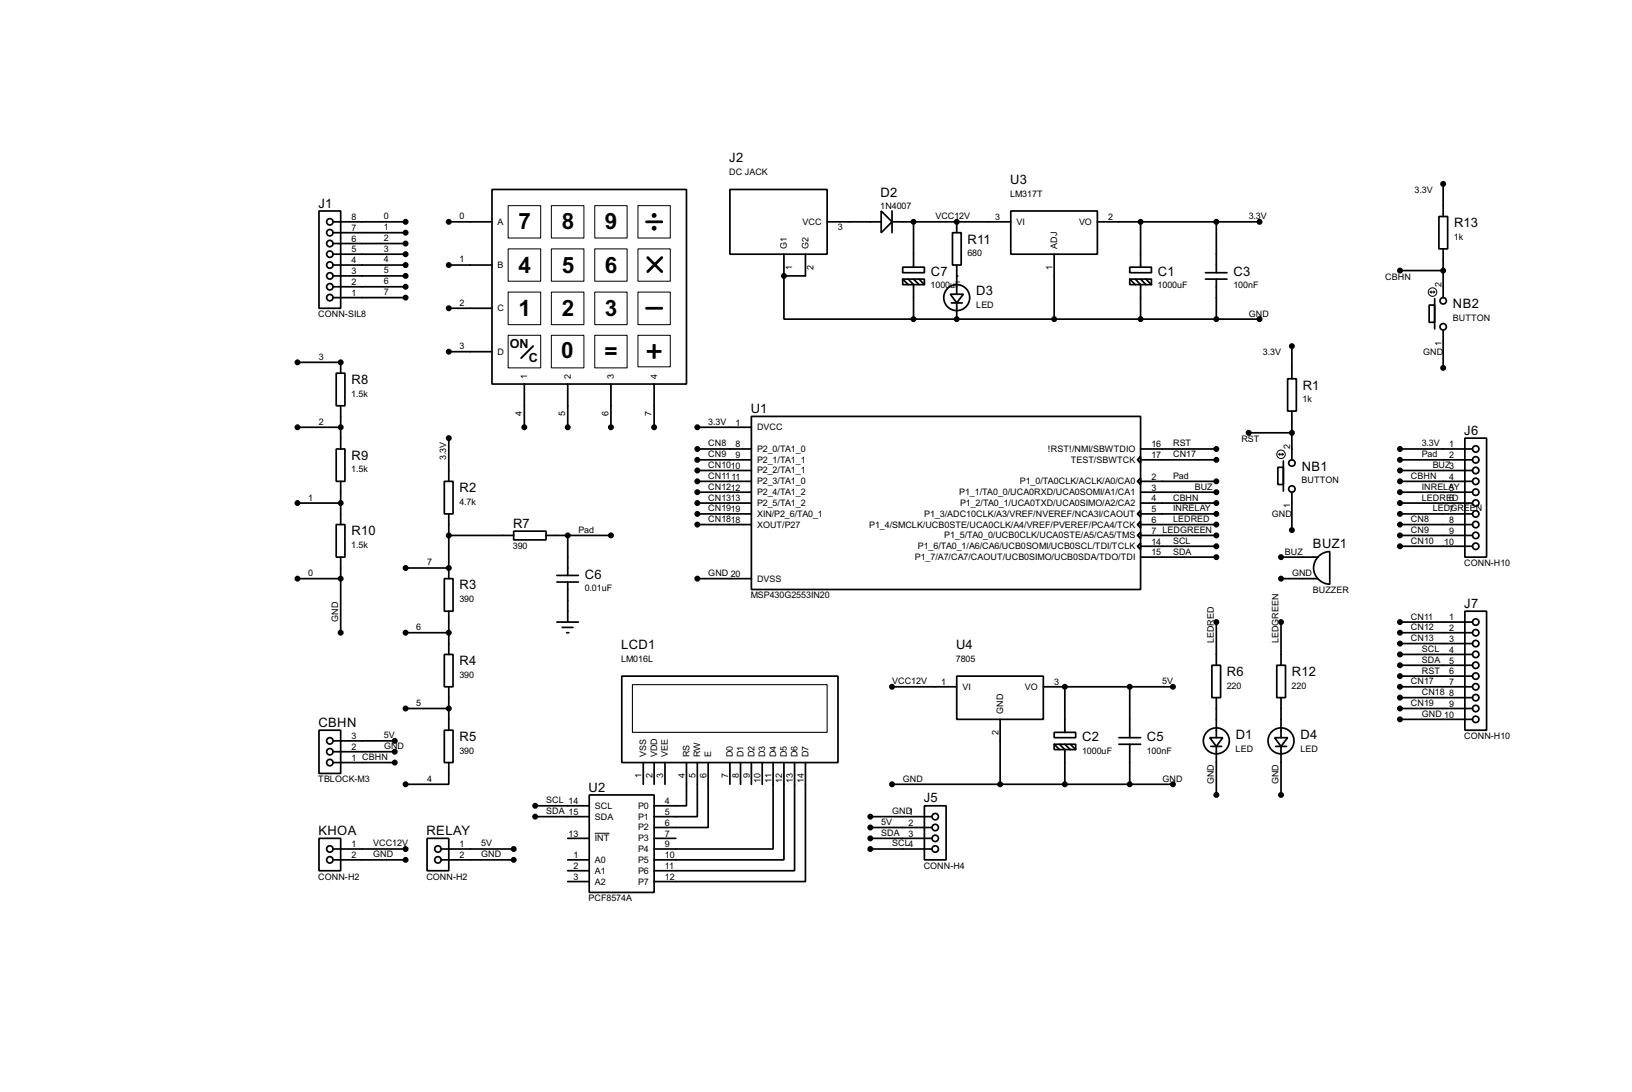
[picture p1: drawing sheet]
<svg xmlns="http://www.w3.org/2000/svg" width="383mm" height="256mm" viewBox="0 0 383 256" stroke-linecap="round" stroke-linejoin="round" font-family="sans-serif">
<g fill="none" stroke="#000" stroke-width=".4">
<path d="M75 49.6h5.1v22.8h-5.1zM78.3 52.1h17M78.3 54.7h17M78.3 57.2h17M78.3 59.7h17M105.5 52.1h10.1M115.6 44.5h45.7v45.7h-45.7zM171.5 44.5h22.9v15.2h-22.9zM184.2 59.7v5.1M189.3 59.7v5.1h-5.1M194.4 52.1h12.7M207.1 49.6l2.5 2.5-2.5 2.6z"/>
<path d="M209.6 52.1h27.9M209.6 49.6v5.1M214.7 52.1v10.7M223.8 54.7h2.1v7.6h-2.1zM224.8 52.1v2.6M237.5 49.6h20.4v10.1h-20.4zM247.7 59.7v15.3M257.9 52.1h38.1M268 52.1v10.7M285.8 52.1v12M338.1 50.9h2.1v7.6h-2.1zM339.1 43.2v7.7"/>
<path d="M339.1 58.5v11.4M78.3 62.3h17M78.3 64.8h17M78.3 67.4h17M78.3 69.9h17M105.5 62.3h10.1M105.5 72.4h10.1M184.2 64.8v10.2h30.5M212.1 62.8h5.1v1.3h-5.1zM212.1 65.6h5.1v1.3h-5.1zM212.1 65.6l1.3 1.3M213.4 65.6l1.3 1.3v8.1"/>
<path d="M214.7 75h81.3M214.7 65.6l1.3 1.3M216 65.6l1.2 1.3M223.3 69.1h3.1l-1.6 2.1zM223.6 71.2h2.5M224.8 62.3v6.8M224.8 71.2v3.8M265.5 62.8h5.1v1.3h-5.1zM265.5 65.6h5.1v1.3h-5.1zM265.5 65.6l1.3 1.3M266.8 65.6l1.2 1.3v8.1M268 65.6l1.3 1.3"/>
<path d="M269.3 65.6l1.3 1.3M283.3 64.1h5M283.3 65.6h5M285.8 65.6v9.4M329 63.6h10.1M335.8 71.7h1.3v4h-1.3zM337.1 70.2v7.1M339.1 77.5v8.9M69.9 85.1h10.2v2.6M79 87.7h2.1v7.6h-2.1zM80.1 95.3v10.2M105.5 82.6h10.1"/>
<path d="M123.2 90.2v10.2M133.4 90.2v10.2M143.6 90.2v10.2M153.7 90.2v10.2M176.6 97.8h91.4v40.7h-91.4zM302.6 89h2v7.6h-2zM303.6 81.3v7.7M303.6 96.6v11.4M69.9 100.4h10.2M69.9 118.2h10.2M79 105.5h2.1v7.6h-2.1zM80.1 113.1v10.1"/>
<path d="M104.4 113.1h2.1v7.6h-2.1zM105.5 102.9v10.2M163.9 100.4h12.7M163.9 105.5h12.7M163.9 113.1h12.7M163.9 115.6h12.7M163.9 118.2h12.7M163.9 108h12.7M163.9 110.5h12.7M267.3 113.1l.7-.8v1.5zM268 119.9v1.6l-.7-.8zM268 107.2v1.6l-.7-.8z"/>
<path d="M268 105.5h17.8M268 113.1h17.8M268 115.6h17.8M268 118.2h17.8M268 108h17.8M293.4 101.7h10.2M300.3 109.8h1.3v4h-1.3zM301.6 108.3v7.1M303.6 115.6v8.9M329 105.5h17M329 113.1h17M329 115.6h17"/>
<path d="M329 118.2h17M329 108h17M329 110.5h17M344.2 102.9h5.1v28h-5.1zM69.9 135.9h10.2M79 123.2h2.1v7.7h-2.1zM80.1 130.9v17.7M95.3 133.4h10.2M104.4 135.9h2.1v7.7h-2.1zM105.5 120.7v15.2M105.5 125.8h15.2M120.7 124.8h7.6v2h-7.6z"/>
<path d="M128.3 125.8h15.3M130.9 136.7h5M130.9 135.2h5M133.4 125.8v9.4M133.4 136.7v9.4M163.9 135.9h12.7M163.9 120.7h12.7M163.9 123.2h12.7M267.3 125.8l.7-.8v1.5zM267.3 128.3l.7-.7v1.5zM268 122.5v1.5l-.7-.8zM268 130.9h17.8"/>
<path d="M268 120.7h17.8M268 128.3h17.8M268 125.8h17.8M268 123.2h17.8M301 135.9h8.7M301 130.9h8.7M309.8 130.7a3.8 3.8 0 0 1 2.7-1.1v7.6a3.8 3.8 0 0 1-3.5-2.4 3.8 3.8 0 0 1 .8-4.1zM329 120.7h17M329 128.3h17M329 125.8h17M329 123.2h17M95.3 148.6h10.2"/>
<path d="M104.4 153.7h2.1v7.6h-2.1zM105.5 143.6v10.1M130.9 146.1h5M132.1 147.4h2.6M133.2 148.6h.5M146.1 158.8h50.8v20.3h-50.8zM224.8 158.8h20.4v10.2h-20.4zM284.8 156.3h2v7.6h-2zM285.8 146.1v10.2M300 156.3h2.1v7.6h-2.1zM301 146.1v10.2M329 148.6h17"/>
<path d="M329 146.1h17M329 151.2h17M329 153.7h17M329 156.3h17M329 158.8h17M344.2 143.6h5.1v27.9h-5.1zM75 171.5h5.1v10.2h-5.1zM78.3 179.1h14.5M78.3 176.6h14.5M78.3 174h14.5M95.3 166.4h10.2M104.4 171.5h2.1v7.6h-2.1z"/>
<path d="M105.5 179.1v5.1h-10.2M105.5 161.3v10.2M151.2 179.1v5.1M153.7 179.1v5.1M156.3 179.1v5.1M161.3 179.1v10.2h-7.6M163.9 179.1v12.7h-10.2M166.4 179.1v15.3h-12.7M171.5 179.1v5.1M174 179.1v5.1M176.6 179.1v5.1M179.1 179.1v5.1"/>
<path d="M181.7 179.1v20.3h-28M184.2 179.1v22.9h-30.5M186.7 179.1v25.4h-33M189.3 179.1v28h-35.6M209.6 161.3h15.2M235 169v15.2M245.2 161.3h30.4M247.7 172h5.1v1.3h-5.1zM247.7 174.8h5.1v1.3h-5.1zM247.7 174.8l1.3 1.3M249 174.8l1.2 1.3v8.1M250.2 161.3v10.7"/>
<path d="M250.2 174.8l1.3 1.3M251.5 174.8l1.3 1.3M262.9 173.3h5.1M262.9 174.8h5.1M265.5 161.3v12M265.5 174.8v9.4M284.3 173.3h3l-1.5 2zM284.5 175.3h2.6M285.8 163.9v9.4M285.8 175.3v11.4M299.5 173.3h3.1l-1.6 2zM299.8 175.3h2.5"/>
<path d="M301 163.9v9.4M301 175.3v11.4M329 161.3h17M329 166.4h17M329 163.9h17M329 169h17M75 196.9h5.1v7.6h-5.1zM78.3 199.4h17M100.4 196.9h5.1v7.6h-5.1zM103.7 199.4h17M125.8 189.3h12.7M125.8 191.8h12.7"/>
<path d="M133.4 196.9h5.1M138.5 186.7h15.2v22.9h-15.2zM153.7 196.9h5.1M204.5 191.8h14.5M204.5 199.4h14.5M204.5 194.4h14.5M204.5 196.9h14.5M209.6 184.2h66M217.2 189.3h5.1v12.7h-5.1zM78.3 202h17M103.7 202h17M133.4 202h5.1"/>
<path d="M133.4 204.5h5.1M133.4 207.1h5.1"/>
<circle cx="77.5" cy="59.7" r=".75"/>
<circle cx="77.5" cy="54.7" r=".75"/>
<circle cx="77.5" cy="57.2" r=".75"/>
<circle cx="77.5" cy="52.1" r=".75"/>
<circle cx="77.5" cy="69.9" r=".75"/>
<circle cx="77.5" cy="62.3" r=".75"/>
<circle cx="77.5" cy="67.4" r=".75"/>
<circle cx="77.5" cy="64.8" r=".75"/>
<circle cx="224.8" cy="69.9" r="3.1"/>
<circle cx="339.1" cy="70.7" r=".75"/>
<circle cx="339.1" cy="76.8" r=".75"/>
<circle cx="303.5" cy="114.9" r=".75"/>
<circle cx="303.5" cy="108.8" r=".75"/>
<circle cx="346.7" cy="113.1" r=".75"/>
<circle cx="346.7" cy="105.5" r=".75"/>
<circle cx="346.7" cy="108" r=".75"/>
<circle cx="346.7" cy="110.5" r=".75"/>
<circle cx="346.7" cy="118.2" r=".75"/>
<circle cx="346.7" cy="115.6" r=".75"/>
<circle cx="346.7" cy="123.2" r=".75"/>
<circle cx="346.7" cy="120.7" r=".75"/>
<circle cx="346.7" cy="128.3" r=".75"/>
<circle cx="346.7" cy="125.8" r=".75"/>
<circle cx="346.7" cy="148.6" r=".75"/>
<circle cx="346.7" cy="151.2" r=".75"/>
<circle cx="346.7" cy="153.7" r=".75"/>
<circle cx="346.7" cy="158.8" r=".75"/>
<circle cx="346.7" cy="156.3" r=".75"/>
<circle cx="346.7" cy="146.1" r=".75"/>
<circle cx="77.5" cy="179.1" r=".75"/>
<circle cx="77.5" cy="176.6" r=".75"/>
<circle cx="77.5" cy="174" r=".75"/>
<circle cx="285.8" cy="174" r="3.1"/>
<circle cx="301" cy="174" r="3.1"/>
<circle cx="346.7" cy="161.3" r=".75"/>
<circle cx="346.7" cy="166.4" r=".75"/>
<circle cx="346.7" cy="163.9" r=".75"/>
<circle cx="346.7" cy="169" r=".75"/>
<circle cx="77.5" cy="199.4" r=".75"/>
<circle cx="102.9" cy="199.4" r=".75"/>
<circle cx="219.7" cy="194.4" r=".75"/>
<circle cx="219.7" cy="196.9" r=".75"/>
<circle cx="219.7" cy="191.8" r=".75"/>
<circle cx="219.7" cy="199.4" r=".75"/>
<circle cx="77.5" cy="202" r=".75"/>
<circle cx="102.9" cy="202" r=".75"/>
</g>
<g fill="#000">
<circle cx="224.8" cy="52.1" r=".2"/>
<circle cx="184.2" cy="64.8" r=".2"/>
<circle cx="224.8" cy="75" r=".2"/>
<circle cx="224.8" cy="64.8" r=".2"/>
<circle cx="80.1" cy="85.1" r=".2"/>
<circle cx="105.5" cy="133.4" r=".2"/>
<circle cx="250.2" cy="161.3" r=".2"/>
</g>
<g fill="none" stroke="#000" stroke-width=".23">
<path d="M119.4 48.3h7.7v7.6h-7.7zM119.4 58.5h7.7v7.6h-7.7zM129.6 48.3h7.6v7.6h-7.6zM129.6 58.5h7.6v7.6h-7.6zM139.8 48.3h7.6v7.6h-7.6zM139.8 58.5h7.6v7.6h-7.6zM149.9 48.3h7.6v7.6h-7.6zM149.9 58.5h7.6v7.6h-7.6zM119.4 68.6h7.7v7.7h-7.7zM119.4 78.8h7.7v7.6h-7.7zM129.6 68.6h7.6v7.7h-7.6zM129.6 78.8h7.6v7.6h-7.6z"/>
<path d="M139.8 68.6h7.6v7.7h-7.6zM139.8 78.8h7.6v7.6h-7.6zM149.9 68.6h7.6v7.7h-7.6zM149.9 78.8h7.6v7.4h-7.6zM336.1 68.6h1M336.1 68.6l.3 .3M336.4 68.4l-.3 .2M336.9 68.4l.2 .2M337.1 68.6l-.2 .3M300.5 106.7h1.1M300.5 106.7l.3 .3M300.8 106.5l-.3 .2"/>
<path d="M301.3 106.5l.3 .2M301.6 106.7l-.3 .3M139.8 195.7h3.4"/>
<circle cx="336.6" cy="68.6" r="1"/>
<circle cx="301" cy="106.7" r="1"/>
</g>
<g fill="none" stroke="#000" stroke-width=".65">
<path d="M151.9 52.1h3.6M151.9 72.4h3.6M152.2 60.5l3.3 3.3M155.5 60.5l-3.3 3.3"/>
<circle cx="153.7" cy="53.6" r=".25"/>
<circle cx="153.7" cy="50.6" r=".25"/>
</g>
<path d="M125.3 81.3l-2.8 2.8" fill="none" stroke="#000" stroke-width=".45"/>
<g fill="#000" stroke="#000" stroke-width=".4">
<circle cx="95.3" cy="57.2" r=".5"/>
<circle cx="95.3" cy="52.1" r=".5"/>
<circle cx="95.3" cy="54.7" r=".5"/>
<circle cx="95.3" cy="59.7" r=".5"/>
<circle cx="105.4" cy="52.1" r=".5"/>
<circle cx="214.6" cy="52.1" r=".5"/>
<circle cx="224.8" cy="52.1" r=".5"/>
<circle cx="268" cy="52.1" r=".5"/>
<circle cx="285.8" cy="52.1" r=".5"/>
<circle cx="295.9" cy="52.1" r=".5"/>
<circle cx="339.1" cy="43.2" r=".5"/>
<circle cx="95.3" cy="64.8" r=".5"/>
<circle cx="95.3" cy="69.9" r=".5"/>
<circle cx="95.3" cy="67.4" r=".5"/>
<circle cx="95.3" cy="62.3" r=".5"/>
<circle cx="105.4" cy="72.4" r=".5"/>
<circle cx="105.4" cy="62.3" r=".5"/>
<circle cx="184.2" cy="64.8" r=".5"/>
<circle cx="214.6" cy="75" r=".5"/>
<circle cx="224.8" cy="75" r=".5"/>
<circle cx="247.7" cy="75" r=".5"/>
<circle cx="268" cy="75" r=".5"/>
<circle cx="285.8" cy="75" r=".5"/>
<circle cx="295.9" cy="75" r=".5"/>
<circle cx="328.9" cy="63.6" r=".5"/>
<circle cx="339.1" cy="63.6" r=".5"/>
<circle cx="69.9" cy="85.1" r=".5"/>
<circle cx="80" cy="85.1" r=".5"/>
<circle cx="105.4" cy="82.6" r=".5"/>
<circle cx="303.5" cy="81.3" r=".5"/>
<circle cx="339.1" cy="86.4" r=".5"/>
<circle cx="69.9" cy="118.2" r=".5"/>
<circle cx="69.9" cy="100.4" r=".5"/>
<circle cx="80" cy="118.2" r=".5"/>
<circle cx="80" cy="100.4" r=".5"/>
<circle cx="105.4" cy="102.9" r=".5"/>
<circle cx="123.2" cy="100.4" r=".5"/>
<circle cx="133.4" cy="100.4" r=".5"/>
<circle cx="143.5" cy="100.4" r=".5"/>
<circle cx="153.7" cy="100.4" r=".5"/>
<circle cx="163.8" cy="115.6" r=".5"/>
<circle cx="163.8" cy="113.1" r=".5"/>
<circle cx="163.8" cy="118.2" r=".5"/>
<circle cx="163.8" cy="110.5" r=".5"/>
<circle cx="163.8" cy="105.5" r=".5"/>
<circle cx="163.8" cy="108" r=".5"/>
<circle cx="163.8" cy="100.4" r=".5"/>
<circle cx="285.8" cy="115.6" r=".5"/>
<circle cx="285.8" cy="118.2" r=".5"/>
<circle cx="285.8" cy="105.5" r=".5"/>
<circle cx="285.8" cy="113.1" r=".5"/>
<circle cx="285.8" cy="108" r=".5"/>
<circle cx="293.4" cy="101.7" r=".5"/>
<circle cx="303.5" cy="101.7" r=".5"/>
<circle cx="328.9" cy="110.5" r=".5"/>
<circle cx="328.9" cy="105.5" r=".5"/>
<circle cx="328.9" cy="113.1" r=".5"/>
<circle cx="328.9" cy="108" r=".5"/>
<circle cx="328.9" cy="118.2" r=".5"/>
<circle cx="328.9" cy="115.6" r=".5"/>
<circle cx="69.9" cy="135.9" r=".5"/>
<circle cx="80" cy="135.9" r=".5"/>
<circle cx="95.3" cy="133.4" r=".5"/>
<circle cx="105.4" cy="125.8" r=".5"/>
<circle cx="105.4" cy="133.4" r=".5"/>
<circle cx="133.4" cy="125.8" r=".5"/>
<circle cx="143.5" cy="125.8" r=".5"/>
<circle cx="163.8" cy="135.9" r=".5"/>
<circle cx="163.8" cy="120.7" r=".5"/>
<circle cx="163.8" cy="123.2" r=".5"/>
<circle cx="285.8" cy="125.8" r=".5"/>
<circle cx="285.8" cy="130.9" r=".5"/>
<circle cx="285.8" cy="120.7" r=".5"/>
<circle cx="285.8" cy="128.3" r=".5"/>
<circle cx="285.8" cy="123.2" r=".5"/>
<circle cx="301" cy="135.9" r=".5"/>
<circle cx="301" cy="130.9" r=".5"/>
<circle cx="303.5" cy="124.5" r=".5"/>
<circle cx="328.9" cy="125.8" r=".5"/>
<circle cx="328.9" cy="128.3" r=".5"/>
<circle cx="328.9" cy="123.2" r=".5"/>
<circle cx="328.9" cy="120.7" r=".5"/>
<circle cx="80" cy="148.6" r=".5"/>
<circle cx="95.3" cy="148.6" r=".5"/>
<circle cx="105.4" cy="148.6" r=".5"/>
<circle cx="285.8" cy="146.1" r=".5"/>
<circle cx="301" cy="146.1" r=".5"/>
<circle cx="328.9" cy="153.7" r=".5"/>
<circle cx="328.9" cy="146.1" r=".5"/>
<circle cx="328.9" cy="151.2" r=".5"/>
<circle cx="328.9" cy="148.6" r=".5"/>
<circle cx="328.9" cy="156.3" r=".5"/>
<circle cx="328.9" cy="158.8" r=".5"/>
<circle cx="92.7" cy="176.6" r=".5"/>
<circle cx="92.7" cy="174" r=".5"/>
<circle cx="92.7" cy="179.1" r=".5"/>
<circle cx="95.3" cy="166.4" r=".5"/>
<circle cx="105.4" cy="166.4" r=".5"/>
<circle cx="209.6" cy="161.3" r=".5"/>
<circle cx="250.2" cy="161.3" r=".5"/>
<circle cx="265.4" cy="161.3" r=".5"/>
<circle cx="275.6" cy="161.3" r=".5"/>
<circle cx="328.9" cy="169" r=".5"/>
<circle cx="328.9" cy="161.3" r=".5"/>
<circle cx="328.9" cy="163.9" r=".5"/>
<circle cx="328.9" cy="166.4" r=".5"/>
<circle cx="95.3" cy="199.4" r=".5"/>
<circle cx="95.3" cy="184.2" r=".5"/>
<circle cx="120.7" cy="199.4" r=".5"/>
<circle cx="125.7" cy="191.8" r=".5"/>
<circle cx="125.7" cy="189.3" r=".5"/>
<circle cx="204.5" cy="191.8" r=".5"/>
<circle cx="204.5" cy="194.4" r=".5"/>
<circle cx="204.5" cy="199.4" r=".5"/>
<circle cx="204.5" cy="196.9" r=".5"/>
<circle cx="209.6" cy="184.2" r=".5"/>
<circle cx="235" cy="184.2" r=".5"/>
<circle cx="250.2" cy="184.2" r=".5"/>
<circle cx="265.4" cy="184.2" r=".5"/>
<circle cx="275.6" cy="184.2" r=".5"/>
<circle cx="285.8" cy="186.7" r=".5"/>
<circle cx="301" cy="186.7" r=".5"/>
<circle cx="95.3" cy="202" r=".5"/>
<circle cx="120.7" cy="202" r=".5"/>
</g>
<path d="M148.6 160.8h45.8v11.2h-45.8z" fill="none" stroke="#000" stroke-width=".25"/>
<text font-size="7.9" x="151.7" y="85">+</text>
<g font-size="5.9">
<text x="121.8" y="53.9">7</text>
<text x="132" y="53.9">8</text>
<text x="142.2" y="53.9">9</text>
<text x="121.8" y="64.1">4</text>
<text x="132" y="64.1">5</text>
<text x="142.2" y="64.1">6</text>
<text x="121.8" y="74.2">1</text>
<text x="132" y="74.2">2</text>
<text x="142.2" y="74.2">3</text>
<text x="131.9" y="84.1">0</text>
<text x="142.1" y="84.4">=</text>
</g>
<g font-size="3.4">
<text x="171.4" y="38.1">J2</text>
<text x="206.9" y="46.2">D2</text>
<text x="237.4" y="43.2">U3</text>
<text x="74.8" y="48.7">J1</text>
<text x="341.7" y="53.4">R13</text>
<text x="227.4" y="57.2">R11</text>
<text x="218.7" y="64.8">C7</text>
<text x="272.1" y="64.8">C1</text>
<text x="289.9" y="64.8">C3</text>
<text x="229.4" y="69.4">D3</text>
<text x="341.4" y="72.5">NB2</text>
<text x="82.6" y="90.2">R8</text>
<text x="306.1" y="91.5">R1</text>
<text x="176.4" y="97">U1</text>
<text x="344.1" y="102.1">J6</text>
<text x="82.6" y="108">R9</text>
<text x="305.9" y="110.6">NB1</text>
<text x="108" y="115.6">R2</text>
<text x="82.6" y="125.8">R10</text>
<text x="120.6" y="124">R7</text>
<text x="308.5" y="128.8">BUZ1</text>
<text x="137.5" y="136">C6</text>
<text x="108" y="138.5">R3</text>
<text x="344.1" y="142.8">J7</text>
<text x="146" y="152.5">LCD1</text>
<text x="224.7" y="152.5">U4</text>
<text x="108" y="156.3">R4</text>
<text x="288.3" y="158.8">R6</text>
<text x="303.6" y="158.8">R12</text>
<text x="74.8" y="170.7">CBHN</text>
<text x="290.4" y="173.5">D1</text>
<text x="305.6" y="173.5">D4</text>
<text x="108" y="174.1">R5</text>
<text x="254.3" y="174.1">C2</text>
<text x="269.5" y="174.1">C5</text>
<text x="138.3" y="185.9">U2</text>
<text x="217.1" y="188.5">J5</text>
<text x="74.8" y="196.1">KHOA</text>
<text x="100.2" y="196.1">RELAY</text>
</g>
<g font-size="3.3">
<text x="119.8" y="81.8">ON</text>
<text x="124.2" y="85.1">C</text>
</g>
<g font-size="2.4">
<text x="171.3" y="41.1">DC JACK</text>
<text x="237.3" y="46.2">LM317T</text>
<text x="332.4" y="45.3">3.3V</text>
<text x="82.6" y="51.7">8</text>
<text x="90.2" y="51.5">0</text>
<text x="108" y="51.5">0</text>
<text x="116.9" y="52.8">A</text>
<text x="188.6" y="52.8">VCC</text>
<text x="196.9" y="54">3</text>
<text x="206.9" y="49.1">1N4007</text>
<text x="219.8" y="51.5">VCC12V</text>
<text x="233.9" y="51.7">3</text>
<text x="238.8" y="52.8">VI</text>
<text x="253.5" y="52.8">VO</text>
<text x="260.4" y="51.7">2</text>
<text x="293.4" y="51.5">3.3V</text>
<text x="82.6" y="59.3">5</text>
<text x="82.6" y="56.8">6</text>
<text x="82.6" y="54.3">7</text>
<text x="90.2" y="54">1</text>
<text x="90.2" y="56.6">2</text>
<text x="90.2" y="59.1">3</text>
<text x="184.9" y="58.4" transform="rotate(-90 184.9 58.4)">G1</text>
<text x="190" y="58.4" transform="rotate(-90 190 58.4)">G2</text>
<text x="248.4" y="58.4" transform="rotate(-90 248.4 58.4)">ADJ</text>
<text x="341.6" y="56.4">1k</text>
<text x="82.6" y="64.4">3</text>
<text x="82.6" y="61.9">4</text>
<text x="90.2" y="61.7">4</text>
<text x="90.2" y="64.2">5</text>
<text x="108" y="61.7">1</text>
<text x="116.9" y="62.9">B</text>
<text x="186.1" y="63.4" transform="rotate(-90 186.1 63.4)">1</text>
<text x="191.2" y="63.4" transform="rotate(-90 191.2 63.4)">2</text>
<text x="227.3" y="60.2">680</text>
<text x="247.3" y="63.4" transform="rotate(-90 247.3 63.4)">1</text>
<text x="325.5" y="65.6">CBHN</text>
<text x="82.6" y="69.5">1</text>
<text x="82.6" y="67">2</text>
<text x="90.2" y="66.7">6</text>
<text x="90.2" y="69.3">7</text>
<text x="108" y="71.8">2</text>
<text x="218.7" y="67.7">1000uF</text>
<text x="272" y="67.7">1000uF</text>
<text x="289.8" y="67.7">100nF</text>
<text x="338.7" y="67.4" transform="rotate(-90 338.7 67.4)">2</text>
<text x="74.8" y="74.5">CONN-SIL8</text>
<text x="116.9" y="73.1">C</text>
<text x="229.4" y="72.3">LED</text>
<text x="293.4" y="74.4">GND</text>
<text x="341.4" y="75.4">BUTTON</text>
<text x="108" y="82">3</text>
<text x="116.9" y="83.3">D</text>
<text x="296.8" y="83.4">3.3V</text>
<text x="334.4" y="83.4">GND</text>
<text x="338.7" y="81.2" transform="rotate(-90 338.7 81.2)">1</text>
<text x="75" y="84.5">3</text>
<text x="123.9" y="89" transform="rotate(-90 123.9 89)">1</text>
<text x="134.1" y="89" transform="rotate(-90 134.1 89)">2</text>
<text x="144.3" y="89" transform="rotate(-90 144.3 89)">3</text>
<text x="154.4" y="88.9" transform="rotate(-90 154.4 88.9)">4</text>
<text x="82.6" y="93.2">1.5k</text>
<text x="306.1" y="94.5">1k</text>
<text x="75" y="99.8">2</text>
<text x="122.6" y="97.8" transform="rotate(-90 122.6 97.8)">4</text>
<text x="132.8" y="97.8" transform="rotate(-90 132.8 97.8)">5</text>
<text x="143" y="97.8" transform="rotate(-90 143 97.8)">6</text>
<text x="153.1" y="97.8" transform="rotate(-90 153.1 97.8)">7</text>
<text x="166.4" y="99.8">3.3V</text>
<text x="172.9" y="100">1</text>
<text x="177.9" y="101.1">DVCC</text>
<text x="166.4" y="104.9">CN8</text>
<text x="166.4" y="107.4">CN9</text>
<text x="172.9" y="105.1">8</text>
<text x="172.9" y="107.6">9</text>
<text x="177.9" y="106.2">P2_0/TA1_0</text>
<text x="246.2" y="106.2">!RST!/NMI/SBWTDIO</text>
<text x="270.6" y="105.1">16</text>
<text x="270.6" y="107.6">17</text>
<text x="275.6" y="104.9">RST</text>
<text x="275.6" y="107.4">CN17</text>
<text x="291.7" y="103.8">RST</text>
<text x="303.2" y="105.5" transform="rotate(-90 303.2 105.5)">2</text>
<text x="334.1" y="104.9">3.3V</text>
<text x="334.1" y="107.4">Pad</text>
<text x="340.5" y="105.1">1</text>
<text x="340.5" y="107.6">2</text>
<text x="82.6" y="111">1.5k</text>
<text x="104.9" y="108" transform="rotate(-90 104.9 108)">3.3V</text>
<text x="166.4" y="109.9">CN1010</text>
<text x="166.4" y="112.5">CN1111</text>
<text x="177.9" y="108.7">P2_1/TA1_1</text>
<text x="177.9" y="111.2">P2_2/TA1_1</text>
<text x="177.9" y="113.8">P2_3/TA1_0</text>
<text x="239.6" y="113.8">P1_0/TA0CLK/ACLK/A0/CA0</text>
<text x="251.6" y="108.7">TEST/SBWTCK</text>
<text x="270.6" y="112.7">2</text>
<text x="275.6" y="112.5">Pad</text>
<text x="305.8" y="113.5">BUTTON</text>
<text x="331.5" y="112.5">CBHN</text>
<text x="336.6" y="109.9">BUZ3</text>
<text x="340.5" y="112.7">4</text>
<text x="72.4" y="117.6">1</text>
<text x="107.9" y="118.6">4.7k</text>
<text x="166.4" y="115">CN1212</text>
<text x="166.4" y="117.6">CN1313</text>
<text x="177.9" y="116.3">P2_4/TA1_2</text>
<text x="177.9" y="118.9">P2_5/TA1_2</text>
<text x="225.4" y="116.3">P1_1/TA0_0/UCA0RXD/UCA0SOMI/A1/CA1</text>
<text x="225.6" y="118.9">P1_2/TA0_1/UCA0TXD/UCA0SIMO/A2/CA2</text>
<text x="270.6" y="115.2">3</text>
<text x="270.6" y="117.8">4</text>
<text x="275.6" y="117.6">CBHN</text>
<text x="280.7" y="115">BUZ</text>
<text x="303.2" y="119.3" transform="rotate(-90 303.2 119.3)">1</text>
<text x="334.1" y="115">INRELA</text>
<text x="334.1" y="117.6">LEDRE6D</text>
<text x="340.5" y="115.2">5Y</text>
<text x="135.9" y="125.2">Pad</text>
<text x="166.4" y="120.1">CN1919</text>
<text x="166.4" y="122.6">CN1818</text>
<text x="177.9" y="121.4">XIN/P2_6/TA0_1</text>
<text x="177.9" y="123.9">XOUT/P27</text>
<text x="204.2" y="123.9">P1_4/SMCLK/UCB0STE/UCA0CLK/A4/VREF/PVEREF/PCA4/TCK</text>
<text x="217.2" y="121.4">P1_3/ADC10CLK/A3/VREF/NVEREF/NCA3I/CAOUT</text>
<text x="270.6" y="120.3">5</text>
<text x="270.6" y="122.8">6</text>
<text x="270.6" y="125.4">7 LEDGREEN</text>
<text x="275.6" y="120.1">INRELAY</text>
<text x="275.6" y="122.6">LEDRED</text>
<text x="298.8" y="121.5">GND</text>
<text x="331.5" y="122.6">CN8</text>
<text x="331.5" y="125.2">CN9</text>
<text x="336.6" y="120.1">LED7GREEN</text>
<text x="340.5" y="122.8">8</text>
<text x="340.5" y="125.4">9</text>
<text x="82.6" y="128.8">1.5k</text>
<text x="120.5" y="128.9">390</text>
<text x="215" y="131.6">P1_7/A7/CA7/CAOUT/UCB0SIMO/UCB0SDA/TDO/TDI</text>
<text x="215.7" y="129">P1_6/TA0_1/A6/CA6/UCB0SOMI/UCB0SCL/TDI/TCLK</text>
<text x="221.9" y="126.5">P1_5/TA0_0/UCB0CLK/UCA0STE/A5/CA5/TMS</text>
<text x="270.6" y="127.9">14</text>
<text x="270.6" y="130.5">15</text>
<text x="275.6" y="127.7">SCL</text>
<text x="275.6" y="130.3">SDA</text>
<text x="301.9" y="130.3">BUZ</text>
<text x="331.5" y="127.7">CN10</text>
<text x="339.4" y="127.9">10</text>
<text x="72.4" y="135.3">0</text>
<text x="100.4" y="132.8">7</text>
<text x="166.4" y="135.3">GND 20</text>
<text x="177.9" y="136.6">DVSS</text>
<text x="303.6" y="135.3">GND</text>
<text x="344" y="133">CONN-H10</text>
<text x="107.9" y="141.5">390</text>
<text x="137.4" y="138.9">0.01uF</text>
<text x="176.4" y="140.6">MSP430G2553IN20</text>
<text x="308.5" y="139.3">BUZZER</text>
<text x="79.5" y="146.1" transform="rotate(-90 79.5 146.1)">GND</text>
<text x="97.8" y="148">6</text>
<text x="331.5" y="145.5">CN11</text>
<text x="331.5" y="148">CN12</text>
<text x="340.5" y="145.7">1</text>
<text x="340.5" y="148.2">2</text>
<text x="145.9" y="155.4">LM016L</text>
<text x="224.6" y="155.4">7805</text>
<text x="285.2" y="151.1" transform="rotate(-90 285.2 151.1)">LEDRED</text>
<text x="300.4" y="151.1" transform="rotate(-90 300.4 151.1)">LEDGREEN</text>
<text x="331.5" y="150.6">CN13</text>
<text x="334.1" y="153.1">SCL</text>
<text x="334.1" y="155.7">SDA</text>
<text x="340.5" y="150.8">3</text>
<text x="340.5" y="153.3">4</text>
<text x="340.5" y="155.9">5</text>
<text x="107.9" y="159.2">390</text>
<text x="209.6" y="160.7">VCC12V</text>
<text x="221.2" y="160.9">1</text>
<text x="247.7" y="160.9">3</text>
<text x="273.1" y="160.7">5V</text>
<text x="288.3" y="161.8">220</text>
<text x="303.5" y="161.8">220</text>
<text x="331.5" y="160.7">CN17</text>
<text x="334.1" y="158.2">RST</text>
<text x="340.5" y="158.4">6</text>
<text x="340.5" y="160.9">7</text>
<text x="97.8" y="165.8">5</text>
<text x="226.1" y="162">VI</text>
<text x="235.7" y="167.6" transform="rotate(-90 235.7 167.6)">GND</text>
<text x="240.8" y="162">VO</text>
<text x="331.5" y="165.8">CN19</text>
<text x="334.1" y="163.3">CN18</text>
<text x="340.5" y="163.5">8</text>
<text x="340.5" y="166">9</text>
<text x="82.6" y="173.6">3</text>
<text x="90.2" y="173.4">5V</text>
<text x="234.6" y="172.7" transform="rotate(-90 234.6 172.7)">2</text>
<text x="334.1" y="168.4">GND 10</text>
<text x="344" y="173.6">CONN-H10</text>
<text x="82.6" y="178.7">1 CBHN</text>
<text x="82.6" y="176.2">2</text>
<text x="90.2" y="176">GND</text>
<text x="107.9" y="177">390</text>
<text x="151.9" y="177.8" transform="rotate(-90 151.9 177.8)">VSS</text>
<text x="154.4" y="177.8" transform="rotate(-90 154.4 177.8)">VDD</text>
<text x="157" y="177.8" transform="rotate(-90 157 177.8)">VEE</text>
<text x="162" y="177.8" transform="rotate(-90 162 177.8)">RS</text>
<text x="164.6" y="177.8" transform="rotate(-90 164.6 177.8)">RW</text>
<text x="167.1" y="177.8" transform="rotate(-90 167.1 177.8)">E</text>
<text x="172.2" y="177.8" transform="rotate(-90 172.2 177.8)">D0</text>
<text x="174.7" y="177.8" transform="rotate(-90 174.7 177.8)">D1</text>
<text x="177.3" y="177.8" transform="rotate(-90 177.3 177.8)">D2</text>
<text x="179.8" y="177.8" transform="rotate(-90 179.8 177.8)">D3</text>
<text x="182.4" y="177.8" transform="rotate(-90 182.4 177.8)">D4</text>
<text x="184.9" y="177.8" transform="rotate(-90 184.9 177.8)">D5</text>
<text x="187.4" y="177.8" transform="rotate(-90 187.4 177.8)">D6</text>
<text x="190" y="177.8" transform="rotate(-90 190 177.8)">D7</text>
<text x="254.3" y="177">1000uF</text>
<text x="269.5" y="177">100nF</text>
<text x="290.3" y="176.5">LED</text>
<text x="305.6" y="176.5">LED</text>
<text x="74.8" y="183.8">TBLOCK-M3</text>
<text x="100.4" y="183.6">4</text>
<text x="150.8" y="182.8" transform="rotate(-90 150.8 182.8)">1</text>
<text x="153.3" y="182.8" transform="rotate(-90 153.3 182.8)">2</text>
<text x="155.9" y="182.8" transform="rotate(-90 155.9 182.8)">3</text>
<text x="160.9" y="182.8" transform="rotate(-90 160.9 182.8)">4</text>
<text x="163.5" y="182.8" transform="rotate(-90 163.5 182.8)">5</text>
<text x="166" y="182.8" transform="rotate(-90 166 182.8)">6</text>
<text x="171.1" y="182.8" transform="rotate(-90 171.1 182.8)">7</text>
<text x="173.6" y="182.8" transform="rotate(-90 173.6 182.8)">8</text>
<text x="176.2" y="182.8" transform="rotate(-90 176.2 182.8)">9</text>
<text x="178.7" y="183.9" transform="rotate(-90 178.7 183.9)">10</text>
<text x="181.3" y="183.8" transform="rotate(-90 181.3 183.8)">11</text>
<text x="183.8" y="184" transform="rotate(-90 183.8 184)">12</text>
<text x="186.3" y="183.9" transform="rotate(-90 186.3 183.9)">13</text>
<text x="188.9" y="184" transform="rotate(-90 188.9 184)">14</text>
<text x="212.1" y="183.6">GND</text>
<text x="273.1" y="183.6">GND</text>
<text x="285.2" y="184.2" transform="rotate(-90 285.2 184.2)">GND</text>
<text x="300.4" y="184.2" transform="rotate(-90 300.4 184.2)">GND</text>
<text x="128.3" y="188.7">SCL 14</text>
<text x="128.3" y="191.2">SDA 15</text>
<text x="139.8" y="190">SCL</text>
<text x="149.9" y="190">P0</text>
<text x="156.3" y="188.9">4</text>
<text x="156.3" y="191.4">5</text>
<text x="209.6" y="191.2">GND1</text>
<text x="133.6" y="196.5">13</text>
<text x="139.8" y="192.5">SDA</text>
<text x="139.8" y="197.6">INT</text>
<text x="149.9" y="192.5">P1</text>
<text x="149.9" y="195.1">P2</text>
<text x="149.9" y="197.6">P3</text>
<text x="156.3" y="194">6</text>
<text x="156.3" y="196.5">7</text>
<text x="207.1" y="193.8">5V</text>
<text x="207.1" y="196.3">SDA</text>
<text x="213.5" y="194">2</text>
<text x="213.5" y="196.5">3</text>
<text x="82.6" y="199">1</text>
<text x="82.6" y="201.6">2</text>
<text x="87.7" y="201.4">GND</text>
<text x="87.7" y="198.8">VCC12V</text>
<text x="108" y="199">1</text>
<text x="108" y="201.6">2</text>
<text x="113.1" y="198.8">5V</text>
<text x="113.1" y="201.4">GND</text>
<text x="134.8" y="201.6">1</text>
<text x="139.8" y="202.7">A0</text>
<text x="149.9" y="200.1">P4</text>
<text x="149.9" y="202.7">P5</text>
<text x="156.3" y="199">9</text>
<text x="156.3" y="201.6">10</text>
<text x="209.6" y="198.8">SCL4</text>
<text x="74.8" y="206.6">CONN-H2</text>
<text x="100.2" y="206.6">CONN-H2</text>
<text x="134.8" y="204.1">2</text>
<text x="134.8" y="206.7">3</text>
<text x="139.8" y="205.2">A1</text>
<text x="139.8" y="207.8">A2</text>
<text x="149.9" y="205.2">P6</text>
<text x="149.9" y="207.8">P7</text>
<text x="156.3" y="204.1">11</text>
<text x="156.3" y="206.7">12</text>
<text x="217" y="204.1">CONN-H4</text>
<text x="138.3" y="211.7">PCF8574A</text>
</g>
</svg>
